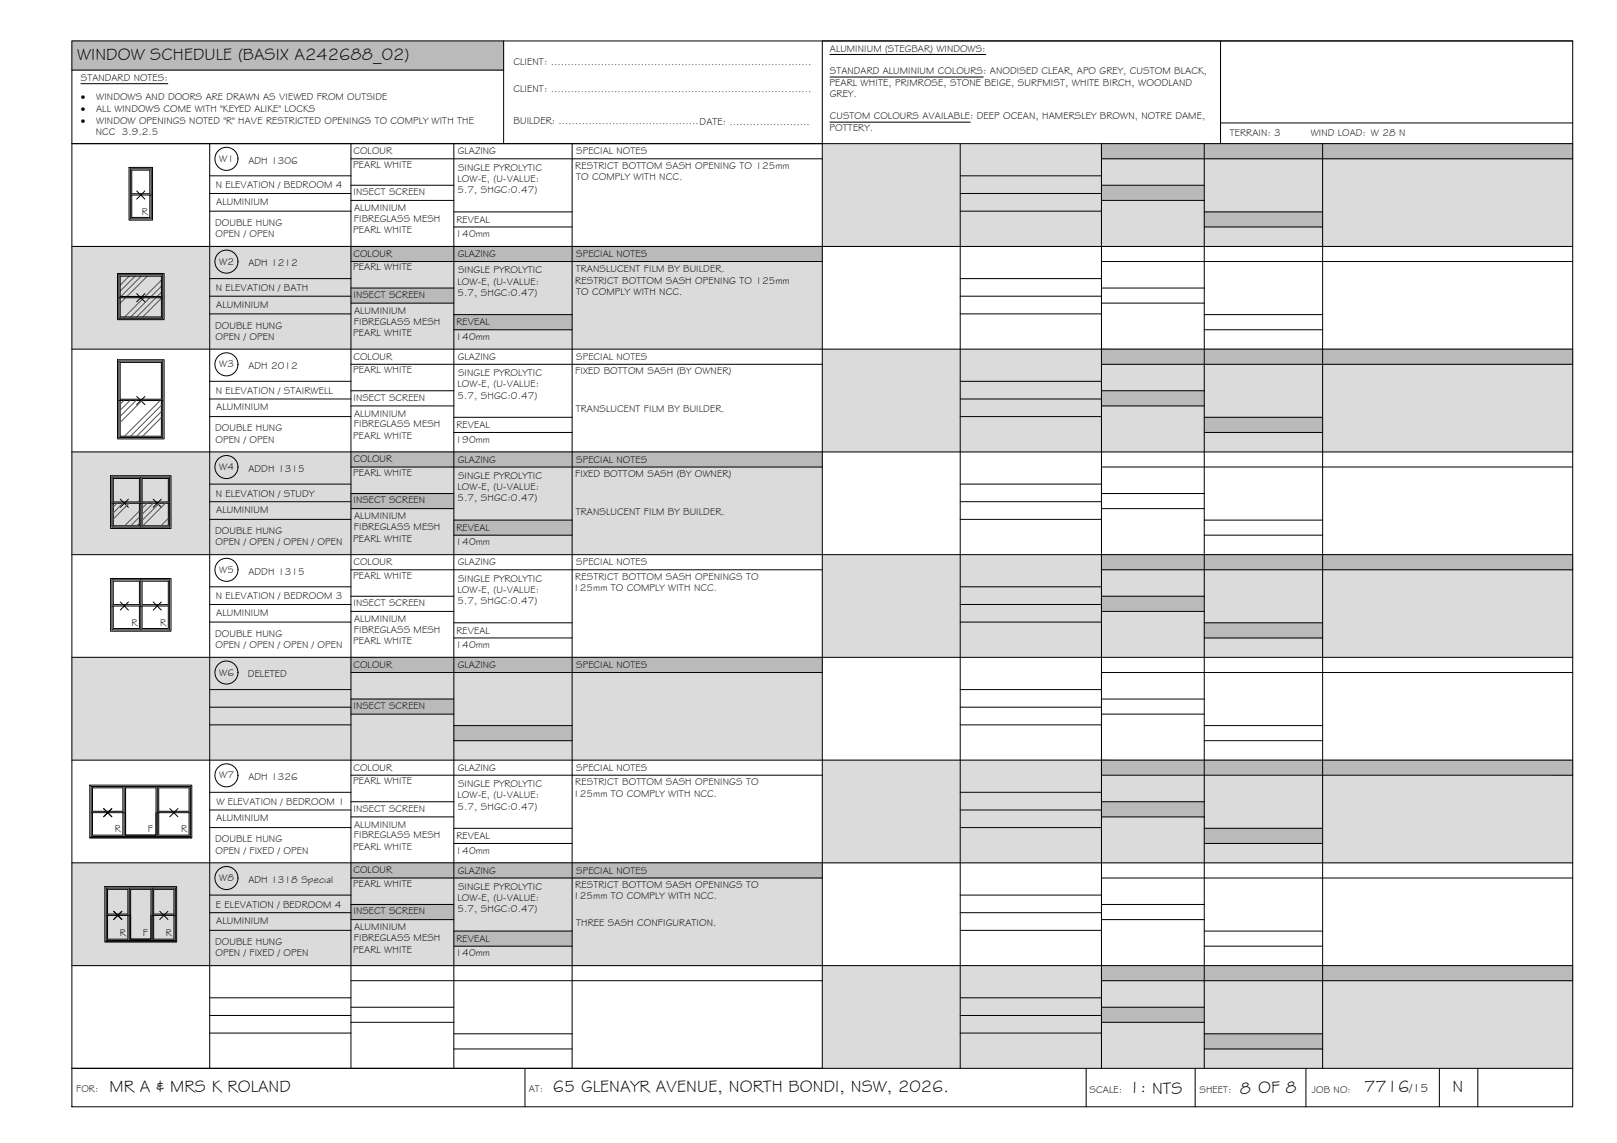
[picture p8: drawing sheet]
<svg xmlns="http://www.w3.org/2000/svg" width="420mm" height="297mm" viewBox="0 0 420 297" stroke-linecap="round" stroke-linejoin="round" font-family="sans-serif">
<!-- layer: WINDOW SCHEDULE HATCH -->
<g fill="#dbdbdb" stroke="#dbdbdb" stroke-width=".26">
<path d="M213.7 37.3l195 26.7v-26.7zM213.7 37.3l195 26.7h-195z"/>
<path d="M18.7 64l195 26.7v-26.7zM18.7 64l195 26.7h-195z"/>
<path d="M213.7 90.7l195 26.7v-26.7zM213.7 90.7l195 26.7h-195z"/>
<path d="M18.7 117.4l195 26.7v-26.7zM18.7 117.4l195 26.7h-195z"/>
<path d="M213.7 144.1l195 26.7v-26.7zM213.7 144.1l195 26.7h-195z"/>
<path d="M18.7 170.8l195 26.7v-26.7zM18.7 170.8l195 26.7h-195z"/>
<path d="M213.7 197.5l195 26.7v-26.7zM213.7 197.5l195 26.7h-195z"/>
<path d="M18.7 224.2l195 26.7v-26.7zM18.7 224.2l195 26.7h-195z"/>
<path d="M213.7 250.9l195 26.7v-26.7zM213.7 250.9l195 26.7h-195z"/>
</g>
<g fill="#bababa" stroke="#bababa" stroke-width=".26">
<path d="M18.7 10.6l112.2 7.6v-7.6zM18.7 10.6l112.2 7.6h-112.2z"/>
<path d="M286.2 37.3l122.5 4v-4zM286.2 37.3l122.5 4h-122.5z"/>
<path d="M286.2 48.1l26.7 4v-4zM286.2 48.1l26.7 4h-26.7z"/>
<path d="M312.9 55.1l30.8 3.9v-3.9zM312.9 55.1l30.8 3.9h-30.8z"/>
<path d="M91.2 64l122.5 4v-4zM91.2 64l122.5 4h-122.5z"/>
<path d="M91.2 74.9l26.7 3.9v-3.9zM91.2 74.9l26.7 3.9h-26.7z"/>
<path d="M117.9 81.8l30.8 3.9v-3.9zM117.9 81.8l30.8 3.9h-30.8z"/>
<path d="M286.2 90.7l122.5 4v-4zM286.2 90.7l122.5 4h-122.5z"/>
<path d="M286.2 101.6l26.7 3.9v-3.9zM286.2 101.6l26.7 3.9h-26.7z"/>
<path d="M312.9 108.5l30.8 3.9v-3.9zM312.9 108.5l30.8 3.9h-30.8z"/>
<path d="M91.2 117.4l122.5 4v-4zM91.2 117.4l122.5 4h-122.5z"/>
<path d="M91.2 128.3l26.7 3.9v-3.9zM91.2 128.3l26.7 3.9h-26.7z"/>
<path d="M117.9 135.2l30.8 3.9v-3.9zM117.9 135.2l30.8 3.9h-30.8z"/>
<path d="M286.2 144.1l122.5 4v-4zM286.2 144.1l122.5 4h-122.5z"/>
<path d="M286.2 155l26.7 3.9v-3.9zM286.2 155l26.7 3.9h-26.7z"/>
<path d="M312.9 161.9l30.8 3.9v-3.9zM312.9 161.9l30.8 3.9h-30.8z"/>
<path d="M91.2 170.8l122.5 4v-4zM91.2 170.8l122.5 4h-122.5z"/>
<path d="M91.2 181.6l26.7 4v-4zM91.2 181.6l26.7 4h-26.7z"/>
<path d="M117.9 188.6l30.8 3.9v-3.9zM117.9 188.6l30.8 3.9h-30.8z"/>
<path d="M286.2 197.5l122.5 4v-4zM286.2 197.5l122.5 4h-122.5z"/>
<path d="M286.2 208.4l26.7 3.9v-3.9zM286.2 208.4l26.7 3.9h-26.7z"/>
<path d="M312.9 215.3l30.8 3.9v-3.9zM312.9 215.3l30.8 3.9h-30.8z"/>
<path d="M91.2 224.2l122.5 4v-4zM91.2 224.2l122.5 4h-122.5z"/>
<path d="M91.2 235l26.7 4v-4zM91.2 235l26.7 4h-26.7z"/>
<path d="M117.9 242l30.8 3.9v-3.9zM117.9 242l30.8 3.9h-30.8z"/>
<path d="M286.2 250.9l122.5 4v-4zM286.2 250.9l122.5 4h-122.5z"/>
<path d="M286.2 261.8l26.7 3.9v-3.9zM286.2 261.8l26.7 3.9h-26.7z"/>
<path d="M312.9 268.7l30.8 3.9v-3.9zM312.9 268.7l30.8 3.9h-30.8z"/>
</g>
<!-- layer: HATCH -->
<g fill="none" stroke="#545454" stroke-width=".26">
<path d="M32.6 77.4l-1.4 1.4M33.6 71.8l-2.4 2.3M35.1 71.8l-3.9 3.9M36.7 71.8l-5.3 5.2M37.4 77.4l-5 5M38.3 71.8l-5.3 5.2M38.9 77.4l-4.9 5M40.5 77.4l-5 5M41.9 72.8l-4.2 4.2M41.9 74.4l-2.6 2.6M41.9 76l-1.1 1M41.9 77.5l-4.8 4.9"/>
<path d="M41.9 82.2l-.1 .2M32.2 104.1l-1 .9M33.8 104.1l-2.6 2.5M35.3 104.1l-4.1 4.1M36.9 104.1l-5.7 5.7M41.6 104.1l-9.3 9.3M41.9 113.2l-.1 .2M41.9 105.3l-8 8.1M41.9 106.9l-6.4 6.5M41.9 108.5l-4.8 4.9M30.4 130.8l-1 .9M31.9 130.8l-2.5 2.5"/>
<path d="M33.5 130.8l-4.1 4.1M36.2 132.8l-3.8 3.8M36.2 134.4l-2.2 2.2M36.2 135.9l-.7 .7M38.2 130.8l-1.3 1.3M39.8 130.8l-2.9 2.9M41.4 130.8l-4.5 4.4M43 130.8l-5.9 5.8M43.7 134.7l-1.9 1.9M43.7 136.3l-.3 .3"/>
</g>
<!-- layer: BORDER -->
<g fill="none" stroke="#000" stroke-width=".26">
<path d="M18.7 10.6h390v277h-390zM18.7 18.2h112.2M130.9 10.6v26.7M317.1 10.6v26.7M408.7 10.6h-195v267M18.7 37.3h390M54.5 37.3v240.3M91.2 37.3v240.3M117.9 37.3v240.3M148.7 37.3v240.3M249.5 37.3v240.3M286.2 37.3v240.3"/>
<path d="M312.9 37.3v240.3M317.1 32h91.6M343.7 37.3v240.3M54.5 45.7h36.7M54.5 50.3h36.7M54.5 54.9h36.7M91.2 41.3h122.5M91.2 48.1h26.7M91.2 52.1h26.7M117.9 55.1h30.8M117.9 59h30.8M249.5 45.7h36.7"/>
<path d="M249.5 50.3h36.7M249.5 54.9h36.7M286.2 41.3h122.5M286.2 48.1h26.7M286.2 52.1h26.7M312.9 55.1h30.8M312.9 59h30.8M18.7 64h390M54.5 72.4h36.7M54.5 77h36.7M91.2 68h122.5M91.2 74.9h26.7"/>
<path d="M91.2 78.8h26.7M249.5 72.4h36.7M249.5 77h36.7M286.2 68h122.5M286.2 74.9h26.7M286.2 78.8h26.7M18.7 90.7h390M54.5 81.6h36.7M54.5 99.1h36.7M91.2 94.7h122.5M117.9 81.8h30.8M117.9 85.7h30.8"/>
<path d="M249.5 81.6h36.7M249.5 99.1h36.7M286.2 94.7h122.5M312.9 81.8h30.8M312.9 85.7h30.8M18.7 117.4h390M54.5 103.7h36.7M54.5 108.3h36.7M91.2 101.6h26.7M91.2 105.5h26.7M117.9 108.5h30.8M117.9 112.4h30.8"/>
<path d="M249.5 103.7h36.7M249.5 108.3h36.7M286.2 101.6h26.7M286.2 105.5h26.7M312.9 108.5h30.8M312.9 112.4h30.8M54.5 125.8h36.7M54.5 130.4h36.7M54.5 135h36.7M91.2 121.4h122.5M91.2 128.3h26.7M91.2 132.2h26.7"/>
<path d="M117.9 135.2h30.8M117.9 139.1h30.8M249.5 125.8h36.7M249.5 130.4h36.7M249.5 135h36.7M286.2 121.4h122.5M286.2 128.3h26.7M286.2 132.2h26.7M312.9 135.2h30.8M312.9 139.1h30.8M18.7 144.1h390M54.5 152.5h36.7"/>
<path d="M54.5 157.1h36.7M91.2 148.1h122.5M91.2 155h26.7M91.2 158.9h26.7M249.5 152.5h36.7M249.5 157.1h36.7M286.2 148.1h122.5M286.2 155h26.7M286.2 158.9h26.7M18.7 170.8h390M54.5 161.7h36.7M54.5 179.2h36.7"/>
<path d="M91.2 174.8h122.5M117.9 161.9h30.8M117.9 165.8h30.8M249.5 161.7h36.7M249.5 179.2h36.7M286.2 174.8h122.5M312.9 161.9h30.8M312.9 165.8h30.8M18.7 197.5h390M54.5 183.8h36.7M54.5 188.4h36.7M91.2 181.7h26.7"/>
<path d="M91.2 185.6h26.7M117.9 188.6h30.8M117.9 192.5h30.8M249.5 183.8h36.7M249.5 188.4h36.7M286.2 181.7h26.7M286.2 185.6h26.7M312.9 188.6h30.8M312.9 192.5h30.8M54.5 205.9h36.7M54.5 210.5h36.7M54.5 215.1h36.7"/>
<path d="M91.2 201.5h122.5M91.2 208.4h26.7M91.2 212.3h26.7M117.9 215.3h30.8M117.9 219.2h30.8M249.5 205.9h36.7M249.5 210.5h36.7M249.5 215.1h36.7M286.2 201.5h122.5M286.2 208.4h26.7M286.2 212.3h26.7M312.9 215.3h30.8"/>
<path d="M312.9 219.2h30.8M18.7 224.2h390M54.5 232.6h36.7M54.5 237.2h36.7M91.2 228.2h122.5M91.2 235h26.7M91.2 239h26.7M249.5 232.6h36.7M249.5 237.2h36.7M286.2 228.2h122.5M286.2 235h26.7M286.2 239h26.7"/>
<path d="M18.7 250.9h390M54.5 241.8h36.7M54.5 259.3h36.7M91.2 254.9h122.5M117.9 242h30.8M117.9 245.9h30.8M249.5 241.8h36.7M249.5 259.3h36.7M286.2 254.9h122.5M312.9 242h30.8M312.9 245.9h30.8M18.7 277.6h390"/>
<path d="M54.5 263.9h36.7M54.5 268.5h36.7M91.2 261.8h26.7M91.2 265.7h26.7M117.9 268.7h30.8M117.9 272.6h30.8M136.4 277.6v10M249.5 263.9h36.7M249.5 268.5h36.7M282.2 277.6v10M286.2 261.8h26.7M286.2 265.7h26.7"/>
<path d="M310.5 277.6v10M312.9 268.7h30.8M312.9 272.6h30.8M339.3 277.6v10M374 277.6v10M384 277.6v10"/>
</g>
<!-- layer: TEXT -->
<path d="M215.7 14.2h40.4M21 21.8h22.6M215.6 31.7h36.5M215.7 20h39.8" fill="none" stroke="#000" stroke-width=".26"/>
<!-- layer: WINDOWS -->
<g fill="none" stroke="#000" stroke-width=".26">
<path d="M33.9 43.9h5.4v13h-5.4zM33.9 50.7h5.4M34.2 44.2h4.7v6.1h-4.7zM34.2 50.7v5.8h4.7v-5.8M35.5 49.6l1.1 1.1 1-1.1M35.5 51.7l1.1-1 1 1M30.9 71.4h11.4v11.3h-11.4zM30.9 77.4h11.4M31.2 71.8h10.7v5.2h-10.7zM31.2 77.4v5h10.7v-5M35.5 76.3l1.1 1.1 1-1.1M35.5 78.4l1.1-1 1 1"/>
<path d="M30.9 93.8h11.4v19.9h-11.4zM31.2 94.2h10.7v9.6h-10.7zM30.9 104.1h11.4M31.2 104.1v9.3h10.7v-9.3M35.5 103l1.1 1.1 1-1.1M35.5 105.1l1.1-1 1 1M29.1 124h15v13h-15zM29.1 130.8h15M29.4 130.8v5.8h6.8v-5.8M29.4 124.3h6.8v6.1h-6.8zM31.2 129.7l1.1 1.1 1.1-1.1M31.2 131.8l1.1-1 1.1 1"/>
<path d="M36.6 124v13M36.9 130.8v5.8h6.8v-5.8M36.9 124.3h6.8v6.1h-6.8zM39.8 129.7l1.1 1.1 1-1.1M39.8 131.8l1.1-1 1 1M29.1 150.7h15v13h-15zM29.1 157.5h15M29.4 157.5v5.8h6.8v-5.8M29.4 151h6.8v6.1h-6.8zM31.2 156.4l1.1 1.1 1.1-1.1M31.2 158.6l1.1-1.1 1.1 1.1M36.6 150.7v13"/>
<path d="M36.9 157.5v5.8h6.8v-5.8M36.9 151h6.8v6.1h-6.8zM39.8 156.4l1.1 1.1 1-1.1M39.8 158.6l1.1-1.1 1 1.1M23.7 204.4h25.8v13h-25.8zM23.7 211.2h8.6M24 204.7h7.9v6.1h-7.9zM24 211.2v5.8h7.9v-5.8M26.9 212.3l1.1-1.1 1 1.1M26.9 210.1l1.1 1.1 1-1.1-1 1.1zM32.3 204.4v13M32.6 211.2v5.8h7.9v-5.8"/>
<path d="M32.6 204.7h7.9v12.3h-7.9zM40.9 204.4v13M40.9 211.2h8.6M41.2 204.7h7.9v6.1h-7.9zM41.2 211.2v5.8h7.9v-5.8M44.1 210.1l1.1 1.1 1-1.1M44.1 212.3l1.1-1.1 1 1.1M27.6 230.8h18v13.6h-18zM27.6 237.9h6M27.9 231.1h5.3v6.4h-5.3zM27.9 237.9v6.2h5.3v-6.2M29.5 236.8l1.1 1.1 1.1-1.1"/>
<path d="M29.5 238.9l1.1-1 1.1 1M33.6 230.8v13.6M33.9 237.9v6.2h5.3v-6.2M33.9 231.1h5.3v13h-5.3zM39.6 230.8v13.6M39.6 237.9h6M39.9 231.1h5.3v6.4h-5.3zM39.9 237.9v6.2h5.3v-6.2M41.5 236.8l1.1 1.1 1-1.1M41.5 238.9l1.1-1 1 1"/>
<circle cx="58.8" cy="41.3" r="3"/>
<circle cx="58.8" cy="68" r="3"/>
<circle cx="58.8" cy="94.7" r="3"/>
<circle cx="58.8" cy="121.4" r="3"/>
<circle cx="58.8" cy="148.1" r="3"/>
<circle cx="58.8" cy="174.8" r="3"/>
<circle cx="58.8" cy="201.5" r="3"/>
<circle cx="58.8" cy="228.2" r="3"/>
</g>
<!-- layer: NEWWORK -->
<path d="M33.5 43.5h6.1v13.7h-6.1zM30.5 71.1h12.1v12h-12.1zM30.5 93.5h12.1v20.6h-12.1zM28.7 123.6h15.7v13.7h-15.7zM28.7 150.3h15.7v13.7h-15.7zM23.3 204h26.5v13.7h-26.5zM23.3 217.7h26.5M27.2 230.4h18.7v14.4h-18.7zM27.2 244.8h18.7" fill="none" stroke="#000" stroke-width=".26"/>
<g font-size="4.5">
<text x="20" y="15.6">WINDOW SCHEDULE (BASIX A242688_02)</text>
<text x="28.5" y="283.7">MR A &amp; MRS K ROLAND</text>
<text x="143.6" y="283.7">65 GLENAYR AVENUE, NORTH BONDI, NSW, 2026.</text>
<text x="293.4" y="284">1: NTS</text>
<text x="322.2" y="284.2">8 OF 8</text>
<text x="354.5" y="283.8">7716</text>
<text x="377.4" y="283.8">N</text>
</g>
<text font-size="3.2" x="366.3" y="283.8">/15</text>
<g font-size="2.6">
<text x="133.4" y="16.9">CLIENT: ..............................................................................</text>
<text x="215.7" y="13.5">ALUMINIUM (STEGBAR) WINDOWS:</text>
<text x="21" y="21.1">STANDARD NOTES:</text>
<text x="215.6" y="22.2">PEARL WHITE, PRIMROSE, STONE BEIGE, SURFMIST, WHITE BIRCH, WOODLAND</text>
<text x="215.7" y="19.3">STANDARD ALUMINIUM COLOURS: ANODISED CLEAR, APO GREY, CUSTOM BLACK,</text>
<text x="21" y="26.1">·</text>
<text x="21" y="29.1">·</text>
<text x="25" y="29.1">ALL WINDOWS COME WITH &quot;KEYED ALIKE&quot; LOCKS</text>
<text x="25" y="26.1">WINDOWS AND DOORS ARE DRAWN AS VIEWED FROM OUTSIDE</text>
<text x="133.4" y="24">CLIENT: ..............................................................................</text>
<text x="215.6" y="25.2">GREY.</text>
<text x="21" y="32.1">·</text>
<text x="24.9" y="35.1">NCC 3.9.2.5</text>
<text x="25" y="32.1">WINDOW OPENINGS NOTED &quot;R&quot; HAVE RESTRICTED OPENINGS TO COMPLY WITH THE</text>
<text x="133.4" y="32.3">BUILDER: ..........................................DATE: ........................</text>
<text x="215.6" y="34">POTTERY.</text>
<text x="215.6" y="31">CUSTOM COLOURS AVAILABLE: DEEP OCEAN, HAMERSLEY BROWN, NOTRE DAME,</text>
<text x="319.6" y="35.4">TERRAIN: 3</text>
<text x="340.6" y="35.4">WIND LOAD: W 28 N</text>
<text x="91.8" y="40.1">COLOUR</text>
<text x="119" y="40.1">GLAZING</text>
<text x="149.7" y="40.1">SPECIAL NOTES</text>
<text x="57" y="42.1">W1</text>
<text x="64.5" y="42.5">ADH 1306</text>
<text x="91.8" y="43.5">PEARL WHITE</text>
<text x="118.9" y="47.2">LOW-E, (U-VALUE:</text>
<text x="119" y="44.3">SINGLE PYROLYTIC</text>
<text x="149.5" y="43.9">RESTRICT BOTTOM SASH OPENING TO 125mm</text>
<text x="149.7" y="46.8">TO COMPLY WITH NCC.</text>
<text x="56.1" y="49">N ELEVATION / BEDROOM 4</text>
<text x="56.2" y="53.2">ALUMINIUM</text>
<text x="91.8" y="50.7">INSECT SCREEN</text>
<text x="118.9" y="50.2">5.7, SHGC:0.47)</text>
<text x="36.8" y="55.8">R</text>
<text x="55.9" y="58.7">DOUBLE HUNG</text>
<text x="92" y="57.7">FIBREGLASS MESH</text>
<text x="92" y="54.9">ALUMINIUM</text>
<text x="118.6" y="57.9">REVEAL</text>
<text x="56" y="61.6">OPEN / OPEN</text>
<text x="91.8" y="60.7">PEARL WHITE</text>
<text x="118.4" y="61.7">140mm</text>
<text x="57" y="68.8">W2</text>
<text x="64.5" y="69.2">ADH 1212</text>
<text x="91.8" y="70.2">PEARL WHITE</text>
<text x="91.8" y="66.8">COLOUR</text>
<text x="119" y="66.9">GLAZING</text>
<text x="119" y="71">SINGLE PYROLYTIC</text>
<text x="149.6" y="70.6">TRANSLUCENT FILM BY BUILDER.</text>
<text x="149.7" y="66.9">SPECIAL NOTES</text>
<text x="56.1" y="75.7">N ELEVATION / BATH</text>
<text x="91.8" y="77.4">INSECT SCREEN</text>
<text x="118.9" y="73.9">LOW-E, (U-VALUE:</text>
<text x="118.9" y="76.9">5.7, SHGC:0.47)</text>
<text x="149.5" y="73.8">RESTRICT BOTTOM SASH OPENING TO 125mm</text>
<text x="149.7" y="76.8">TO COMPLY WITH NCC.</text>
<text x="56.2" y="79.9">ALUMINIUM</text>
<text x="92" y="81.6">ALUMINIUM</text>
<text x="55.9" y="85.4">DOUBLE HUNG</text>
<text x="56" y="88.3">OPEN / OPEN</text>
<text x="91.8" y="87.4">PEARL WHITE</text>
<text x="92" y="84.4">FIBREGLASS MESH</text>
<text x="118.4" y="88.3">140mm</text>
<text x="118.6" y="84.6">REVEAL</text>
<text x="57" y="95.5">W3</text>
<text x="64.5" y="95.9">ADH 2012</text>
<text x="91.8" y="93.5">COLOUR</text>
<text x="119" y="93.5">GLAZING</text>
<text x="149.7" y="93.5">SPECIAL NOTES</text>
<text x="91.8" y="96.9">PEARL WHITE</text>
<text x="118.9" y="100.6">LOW-E, (U-VALUE:</text>
<text x="119" y="97.7">SINGLE PYROLYTIC</text>
<text x="149.5" y="97.3">FIXED BOTTOM SASH (BY OWNER)</text>
<text x="56.1" y="102.4">N ELEVATION / STAIRWELL</text>
<text x="56.2" y="106.7">ALUMINIUM</text>
<text x="91.8" y="104.1">INSECT SCREEN</text>
<text x="118.9" y="103.6">5.7, SHGC:0.47)</text>
<text x="149.6" y="107.1">TRANSLUCENT FILM BY BUILDER.</text>
<text x="55.9" y="112.1">DOUBLE HUNG</text>
<text x="92" y="111.1">FIBREGLASS MESH</text>
<text x="92" y="108.3">ALUMINIUM</text>
<text x="118.6" y="111.3">REVEAL</text>
<text x="56" y="115">OPEN / OPEN</text>
<text x="91.8" y="114.1">PEARL WHITE</text>
<text x="118.4" y="115">190mm</text>
<text x="57" y="122.2">W4</text>
<text x="64.5" y="122.6">ADDH 1315</text>
<text x="91.8" y="123.6">PEARL WHITE</text>
<text x="91.8" y="120.2">COLOUR</text>
<text x="119" y="120.3">GLAZING</text>
<text x="119" y="124.4">SINGLE PYROLYTIC</text>
<text x="149.5" y="124">FIXED BOTTOM SASH (BY OWNER)</text>
<text x="149.7" y="120.3">SPECIAL NOTES</text>
<text x="56.1" y="129.1">N ELEVATION / STUDY</text>
<text x="91.8" y="130.8">INSECT SCREEN</text>
<text x="118.9" y="127.4">LOW-E, (U-VALUE:</text>
<text x="118.9" y="130.3">5.7, SHGC:0.47)</text>
<text x="56.2" y="133.3">ALUMINIUM</text>
<text x="92" y="137.8">FIBREGLASS MESH</text>
<text x="92" y="135">ALUMINIUM</text>
<text x="118.6" y="138">REVEAL</text>
<text x="149.6" y="133.8">TRANSLUCENT FILM BY BUILDER.</text>
<text x="55.9" y="138.8">DOUBLE HUNG</text>
<text x="56" y="141.7">OPEN / OPEN / OPEN / OPEN</text>
<text x="91.8" y="140.8">PEARL WHITE</text>
<text x="118.4" y="141.7">140mm</text>
<text x="57" y="148.9">W5</text>
<text x="64.5" y="149.3">ADDH 1315</text>
<text x="91.8" y="146.9">COLOUR</text>
<text x="119" y="147">GLAZING</text>
<text x="149.7" y="147">SPECIAL NOTES</text>
<text x="56.1" y="155.8">N ELEVATION / BEDROOM 3</text>
<text x="91.8" y="150.3">PEARL WHITE</text>
<text x="118.9" y="154">LOW-E, (U-VALUE:</text>
<text x="119" y="151.1">SINGLE PYROLYTIC</text>
<text x="149" y="153.6">125mm TO COMPLY WITH NCC.</text>
<text x="149.5" y="150.7">RESTRICT BOTTOM SASH OPENINGS TO</text>
<text x="56.2" y="160">ALUMINIUM</text>
<text x="91.8" y="157.5">INSECT SCREEN</text>
<text x="92" y="161.7">ALUMINIUM</text>
<text x="118.9" y="157">5.7, SHGC:0.47)</text>
<text x="34.1" y="162.6">R</text>
<text x="41.6" y="162.6">R</text>
<text x="55.9" y="165.5">DOUBLE HUNG</text>
<text x="91.8" y="167.5">PEARL WHITE</text>
<text x="92" y="164.5">FIBREGLASS MESH</text>
<text x="118.6" y="164.7">REVEAL</text>
<text x="56" y="168.4">OPEN / OPEN / OPEN / OPEN</text>
<text x="91.8" y="173.6">COLOUR</text>
<text x="118.4" y="168.4">140mm</text>
<text x="119" y="173.6">GLAZING</text>
<text x="149.7" y="173.7">SPECIAL NOTES</text>
<text x="57" y="175.6">W6</text>
<text x="64.4" y="176">DELETED</text>
<text x="91.8" y="184.2">INSECT SCREEN</text>
<text x="57" y="202.3">W7</text>
<text x="64.5" y="202.7">ADH 1326</text>
<text x="91.8" y="203.7">PEARL WHITE</text>
<text x="91.8" y="200.3">COLOUR</text>
<text x="119" y="200.4">GLAZING</text>
<text x="149.7" y="200.4">SPECIAL NOTES</text>
<text x="56.2" y="209.2">W ELEVATION / BEDROOM 1</text>
<text x="118.9" y="207.4">LOW-E, (U-VALUE:</text>
<text x="119" y="204.5">SINGLE PYROLYTIC</text>
<text x="149" y="207">125mm TO COMPLY WITH NCC.</text>
<text x="149.5" y="204.1">RESTRICT BOTTOM SASH OPENINGS TO</text>
<text x="56.2" y="213.4">ALUMINIUM</text>
<text x="91.8" y="210.9">INSECT SCREEN</text>
<text x="92" y="215.1">ALUMINIUM</text>
<text x="118.9" y="210.4">5.7, SHGC:0.47)</text>
<text x="29.8" y="216.3">R</text>
<text x="38.4" y="216.3">F</text>
<text x="47" y="216.3">R</text>
<text x="55.9" y="218.9">DOUBLE HUNG</text>
<text x="56" y="221.8">OPEN / FIXED / OPEN</text>
<text x="91.8" y="220.9">PEARL WHITE</text>
<text x="92" y="217.9">FIBREGLASS MESH</text>
<text x="118.4" y="221.8">140mm</text>
<text x="118.6" y="218.1">REVEAL</text>
<text x="91.8" y="227">COLOUR</text>
<text x="119" y="227">GLAZING</text>
<text x="149.7" y="227.1">SPECIAL NOTES</text>
<text x="57" y="229">W8</text>
<text x="64.5" y="229.5">ADH 1318 Special</text>
<text x="91.8" y="230.4">PEARL WHITE</text>
<text x="119" y="231.2">SINGLE PYROLYTIC</text>
<text x="149" y="233.7">125mm TO COMPLY WITH NCC.</text>
<text x="149.5" y="230.8">RESTRICT BOTTOM SASH OPENINGS TO</text>
<text x="56.1" y="235.9">E ELEVATION / BEDROOM 4</text>
<text x="91.8" y="237.6">INSECT SCREEN</text>
<text x="118.9" y="234.1">LOW-E, (U-VALUE:</text>
<text x="118.9" y="237.1">5.7, SHGC:0.47)</text>
<text x="31.1" y="243.3">R</text>
<text x="37.1" y="243.4">F</text>
<text x="43.1" y="243.3">R</text>
<text x="55.9" y="245.6">DOUBLE HUNG</text>
<text x="56.2" y="240.1">ALUMINIUM</text>
<text x="92" y="244.6">FIBREGLASS MESH</text>
<text x="92" y="241.8">ALUMINIUM</text>
<text x="118.6" y="244.8">REVEAL</text>
<text x="149.7" y="240.5">THREE SASH CONFIGURATION.</text>
<text x="56" y="248.5">OPEN / FIXED / OPEN</text>
<text x="91.8" y="247.6">PEARL WHITE</text>
<text x="118.4" y="248.6">140mm</text>
<text x="19.8" y="283.8">FOR:</text>
<text x="137.4" y="283.7">AT:</text>
<text x="283.1" y="284">SCALE:</text>
<text x="311.7" y="284">SHEET:</text>
<text x="340.9" y="284">JOB NO:</text>
</g>
</svg>
